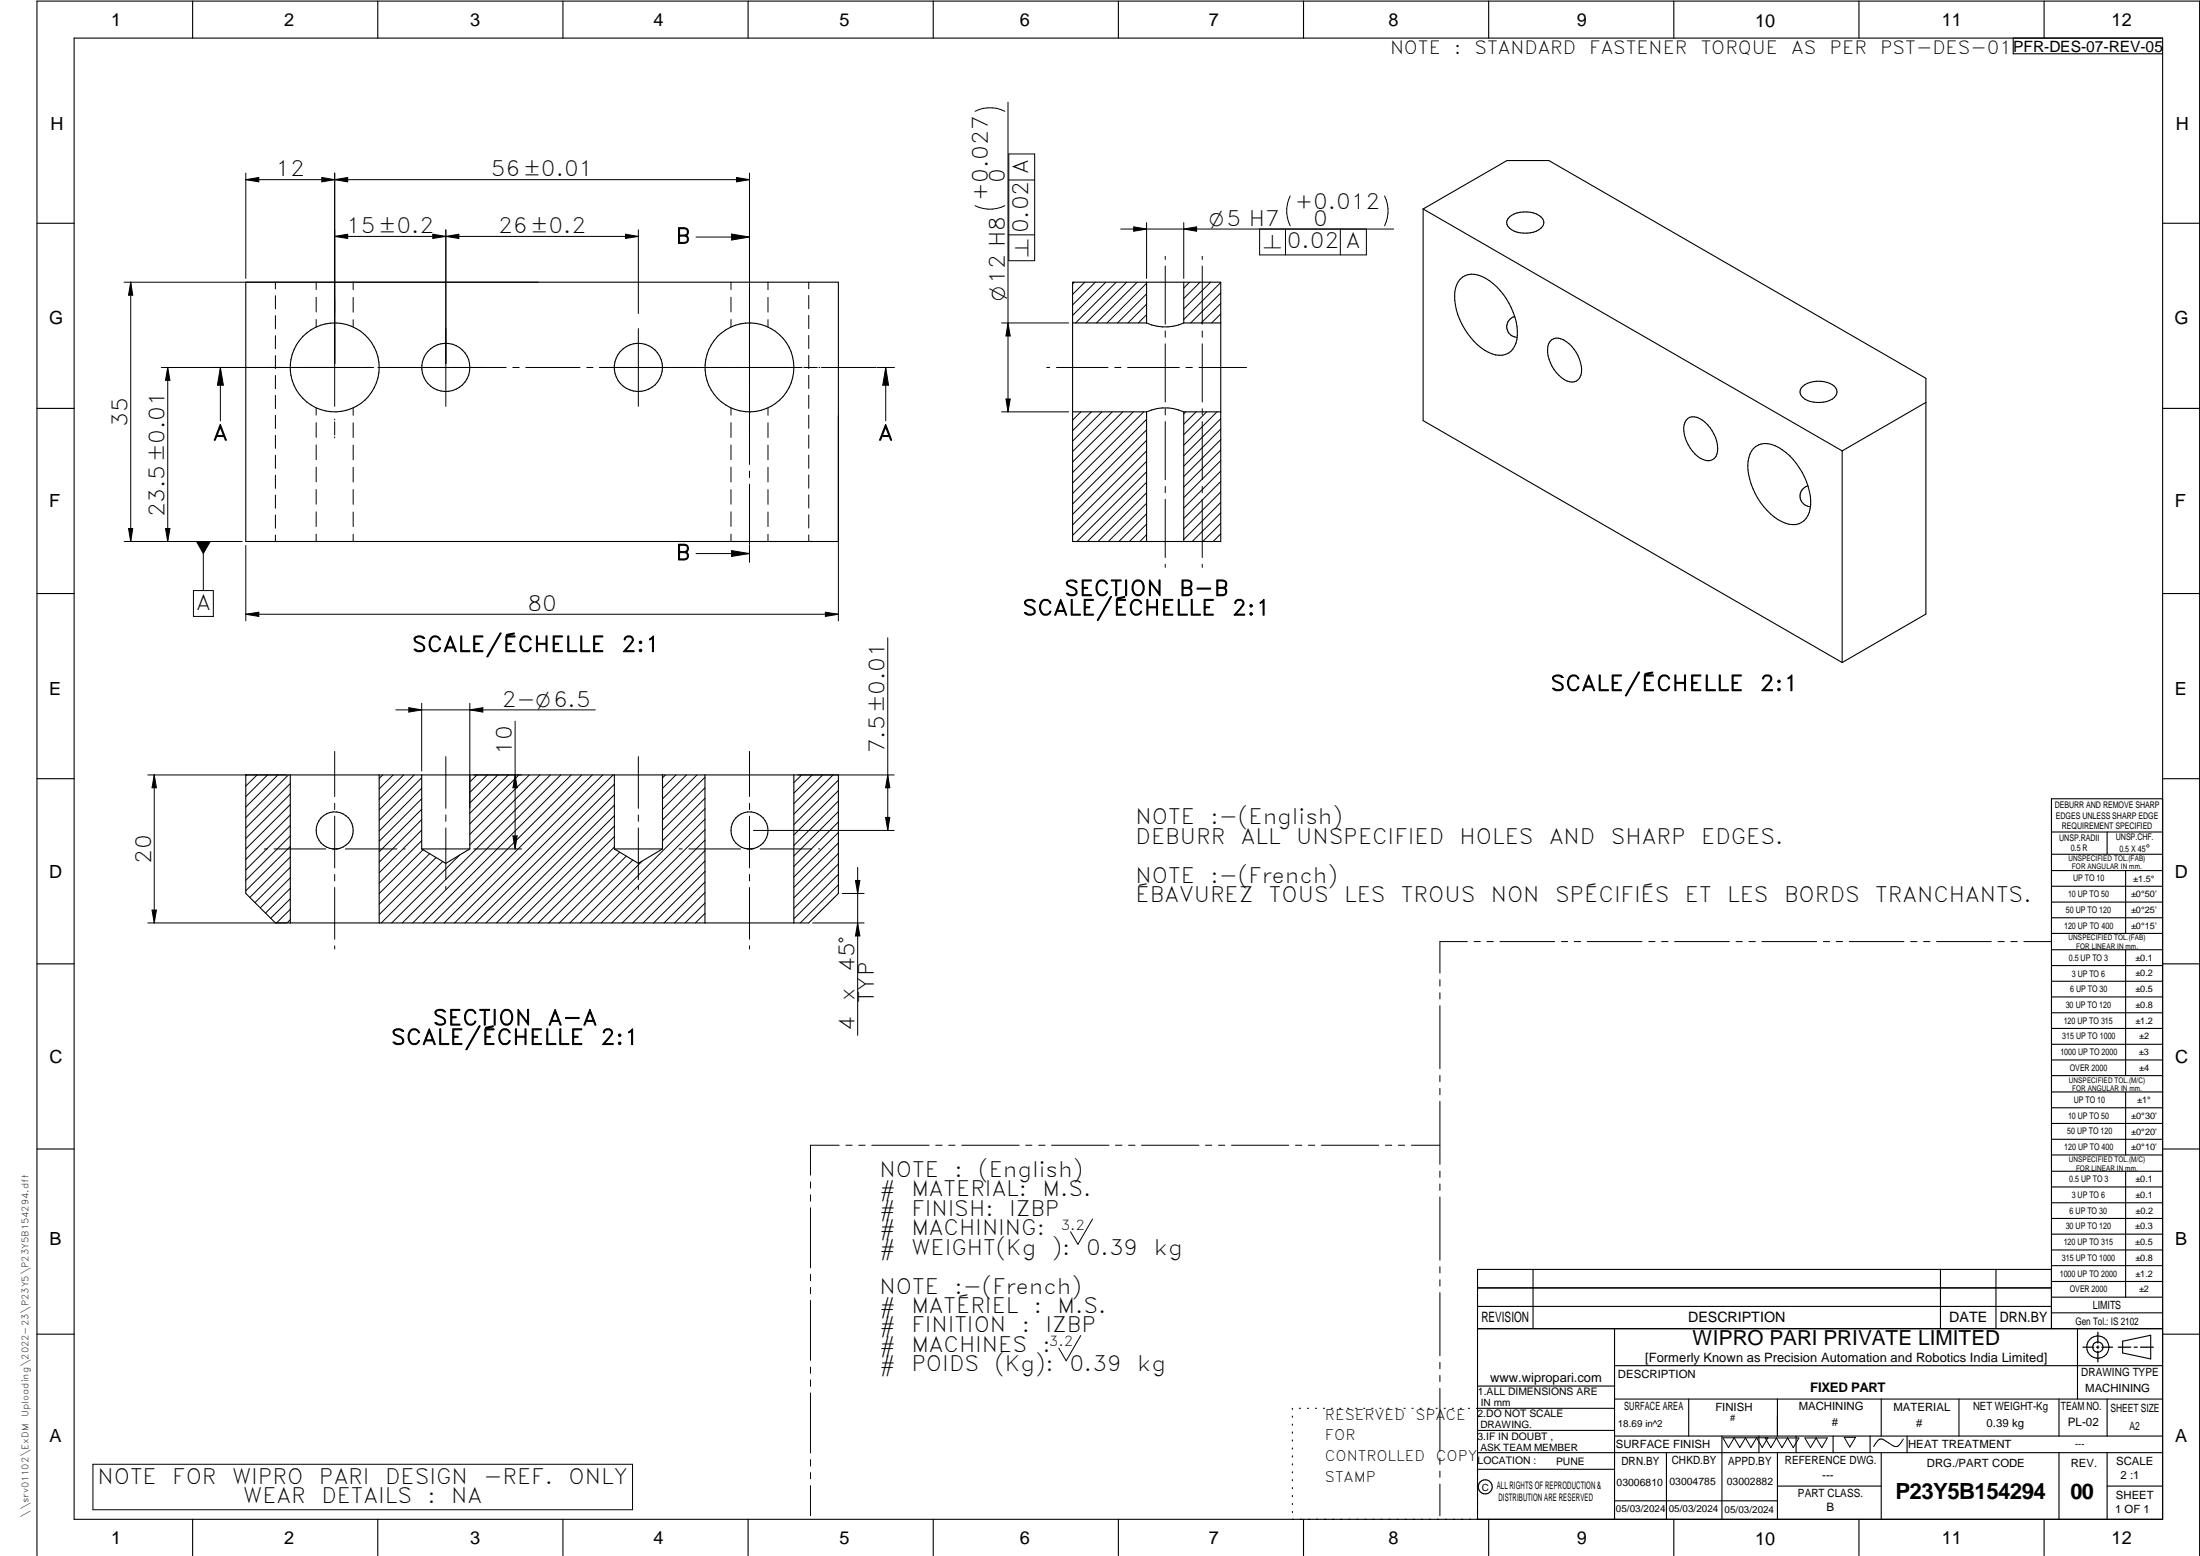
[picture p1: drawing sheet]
<svg xmlns="http://www.w3.org/2000/svg" width="594mm" height="420mm" viewBox="0 0 594 420" stroke-linecap="round" stroke-linejoin="round" font-family="sans-serif">
<g fill="none" stroke="#000" stroke-width=".3">
<path d="M20 10.3h564v400h-564zM52 .3v10M102 .3v10M152 .3v10M202 .3v10M252 .3v10M302 .3v10M352 .3v10M402 .3v10M452 .3v10M502 .3v10M543.6 10.3v4.2h40.4"/>
<path d="M552 .3v10M384.3 56.4l113.2 65.4M384.3 56.4v57.2l113.2 65.3M384.3 56.4l22.6-13.1h11.3l101.9 58.9v63.6l-22.6 13.1M407.6 58.6a7.1 7.1 0 0 1 9 .5 2.02 2.02 0 0 1-1 2.9 7.5 7.5 0 0 1-8-.4 1.86 1.86 0 0 1 0-3zM10 60.3h10M66.4 76.2h160v70h-160zM289.6 76.2h40v70h-40zM309.6 76.2v11M319.7 76.2v11M394.3 75.4a5.3 5.3 0 0 1 6.8-.3 18.4 18.4 0 0 1 8.6 15.5 4.9 4.9 0 0 1-4.9 5.3 12 12 0 0 1-8.6-5.9 16 16 0 0 1-3.1-12.2l.3-.9zM584 60.3h10"/>
<path d="M289.6 87.2h20M309.6 87.2a12.2 12.2 0 0 0 10.1 0M319.7 87.2h9.9M409 85.5a2.89 2.89 0 0 0-2.1 3.1 2.89 2.89 0 0 0 2.8 2.5M419 91.8a3.3 3.3 0 0 1 3.9 .4 9.5 9.5 0 0 1 4 9.1 2.74 2.74 0 0 1-4.5 1.2 9.7 9.7 0 0 1-4.4-9l.2-.7zM10 110.3h10M289.6 111.2h20M309.6 111.2v35M319.7 111.2v35M319.7 111.2h9.9M319.7 111.2a12.2 12.2 0 0 0-10.1 0M455.8 113a3.4 3.4 0 0 1 3.9 .5 9.7 9.7 0 0 1 3.9 9.1 2.53 2.53 0 0 1-3.7 1.5 9.6 9.6 0 0 1-5.1-9.4l.5-1.2z"/>
<path d="M486.8 104.3a7.3 7.3 0 0 1 8.5 0 2.23 2.23 0 0 1 .6 2.3 2.23 2.23 0 0 1-1.8 1.5 7.6 7.6 0 0 1-7.3-.8 1.86 1.86 0 0 1 0-3zM520.1 108.7l-22.6 13.1M584 110.3h10M473.5 121.1a5.3 5.3 0 0 1 6.8-.2 18.4 18.4 0 0 1 8.6 15.4 5.1 5.1 0 0 1-4 5.3 10.1 10.1 0 0 1-7.7-3.8 18.3 18.3 0 0 1-5.1-13.3 6.2 6.2 0 0 1 1.4-3.4zM488.2 131.2a2.89 2.89 0 0 0-2.1 3.1 2.89 2.89 0 0 0 2.8 2.6M497.5 121.8v57.1M10 160.3h10M584 160.3h10M10 210.3h10M66.4 209.3h160v32l-8 7.9h-144l-8-7.9zM78.4 209.3v39.9M102.4 209.3v39.9"/>
<path d="M113.9 209.3v19.9M126.9 209.3v19.9M165.9 209.3v19.9M178.9 209.3v19.9M190.4 209.3v39.9M214.4 209.3v39.9M584 215.7h-30v143.1M584 210.3h10M113.9 229.2h13M113.9 229.2l6.5 3.9 6.5-3.9M165.9 229.2l6.5 3.9 6.5-3.9M165.9 229.2h13"/>
<path d="M554 224.7h30M554 230.7h30M554 235.1h30M554 239.3h30M569 224.7v6M574 235.1v17M554 243.6h30M554 247.8h30M554 252.1h30M554 256.5h30M574 256.5v33.9M10 260.3h10"/>
<path d="M554 260.7h30M554 265h30M554 269.2h30M554 273.5h30M554 277.7h30M584 260.3h10M554 282h30M554 286.2h30M554 290.4h30M554 294.9h30M554 299.1h30M574 294.9v17"/>
<path d="M10 310.3h10M554 303.4h30M554 307.6h30M554 311.9h30M554 316.3h30M574 316.3v34M584 310.3h10M554 320.5h30M554 324.8h30M554 329h30M554 333.2h30M554 337.5h30"/>
<path d="M399 358.8h185M399 352.8h155M399 347.8h155M414 342.8v16M436 358.8v51.5M524 342.8v16M539 342.8v16M554 341.8h30M554 346h30M554 350.3h30M554 354.5h30M554 342.8h-155v67.5"/>
<path d="M561 358.8v19M10 360.3h10M399 374.3h37M436 368.8h148M436 377.8h148M456 377.8v10M480 377.8v10M508 377.8v10M529 377.8v10M556 377.8v10M569 377.8v10M573.2 362.2l7.6-1.6v6.3l-7.6-1.6z"/>
<path d="M584 360.3h10M349 380.3v.3M349 382.4v.3M349 384.6v.3M349 386.7v.3M349 388.8v.3M349 391v.3M349 393.1v.3M349 395.3v.3M349 397.4v.3M349 399.5v.3M350.9 380.3h.2"/>
<path d="M353.1 380.3h.2M355.2 380.3h.3M357.4 380.3h.3M359.6 380.3h.3M361.7 380.3h.3M363.9 380.3h.3M366.1 380.3h.3M368.3 380.3h.2M370.4 380.3h.3M372.6 380.3h.3M374.8 380.3h.3M376.9 380.3h.4"/>
<path d="M379.1 380.3h.3M381.3 380.3h.3M383.4 380.3h.4M385.6 380.3h.3M387.8 380.3h.3M390 380.3h.3M392.2 380.3h.3M394.3 380.3h.3M396.5 380.3h.3M398.7 380.3h37.3M399 386.2h37M399 396.7h37"/>
<path d="M436 387.8h148M450 392.3v18M465 387.8v22.5M475 387.8v4.5M480 392.3v18M485 387.8v4.5M495 387.8v4.5M505 387.8v4.5M508 392.3v18M515 387.8v4.5M556 392.3v18M569 392.3v18"/>
<path d="M584 392.3h-185M52 410.3v9.7M102 410.3v9.7M152 410.3v9.7M202 410.3v9.7M252 410.3v9.7M302 410.3v9.7M349 401.7v.3M349 403.8v.4M349 406v.3M349 408.1v.3M352 410.3v9.7"/>
<path d="M402 410.3v9.7M436 405.3h44M452 410.3v9.7M480 401.3h28M502 410.3v9.7M552 410.3v9.7M569 401.3h15M10 420v-419.7h584v419.7"/>
<circle cx="90.4" cy="99.2" r="12"/>
<circle cx="120.4" cy="99.2" r="6.5"/>
<circle cx="172.4" cy="99.2" r="6.5"/>
<circle cx="202.4" cy="99.2" r="12"/>
<circle cx="90.4" cy="224.2" r="5"/>
<circle cx="202.4" cy="224.2" r="5"/>
<circle cx="566.5" cy="363.8" r="2.99"/>
<circle cx="566.5" cy="363.7" r="1.41"/>
<circle cx="401.1" cy="401.5" r="1.9"/>
</g>
<path d="M566.5 359.7v3M562.5 363.8h2.9M566.1 363.8h.7M566.5 363.4v.7M566.5 364.9v2.8M567.6 363.8h2.9M572 363.8h3.4M576.3 363.8h.8M578 363.8h3.5" fill="none" stroke="#000" stroke-width=".34"/>
<g fill="none" stroke="#000" stroke-width=".27">
<path d="M263.3 30.1a9 9 0 0 1 8 0M272.2 27.6v83.6M66.4 46.7v28.5M66.4 48.5l3.5-.6v1.2zM66.4 48.5h136M86.9 47.9v1.2l7-1.2v1.2zM90.4 46.7v63M198.9 47.9l3.5 .6-3.5 .6zM202.4 46.7v78.7M271.3 55.5a9 9 0 0 1-8 0M272.4 48.6h7M272.4 41.6h7v28.8h-7z"/>
<path d="M348.4 52.9a9 9 0 0 0 0 8.1M373.9 52.9a9 9 0 0 1 0 8.1M33.5 76.2h111.8M35.3 76.2l.5 3.5h-1.1zM35.3 76.2v70M74.4 76.2v1.8M74.4 79.8v3.6M85.4 76.2v2M90.4 63.8l3.5-.6v1.2zM90.4 63.8h82M95.4 76.2v2M116.9 63.2l3.5 .6-3.5 .6z"/>
<path d="M120.4 62.1v47.6M120.4 63.8l3.5-.6v1.2zM168.9 63.2l3.5 .6-3.5 .6zM172.4 62.1v22.6M188 64h14.4M197.4 76.2v2M197.6 63.2l4.8 .8-4.8 .8zM207.4 76.2v2M218.4 76.2v1.8M218.4 79.8v3.6M272.4 63.4h7M290.1 76.2l-.5 .5"/>
<path d="M292.9 76.2l-3.3 3.3M295.8 76.2l-6.2 6.1M298.6 76.2l-9 9M301.4 76.2l-11 11M302.6 61.8h73.7M304.2 76.2l-11 11M306.1 61.3l3.5 .5-3.5 .6zM307.1 76.2l-11 11M309.6 79.3l-7.9 7.9M309.6 76.5l-10.7 10.7M309.6 60.1v15.1M314.7 69.2v.9"/>
<path d="M314.7 71.8v15.7M319.7 61.8l3.4-.5v1.1zM319.7 60.1v15.1M321.2 76.2l-1.5 1.6M324.1 76.2l-4.4 4.4M324.6 69.2v.9M324.6 71.8v15.7M326.9 76.2l-7.2 7.2M329.6 76.3l-9.9 10M329.6 79.1l-8.1 8.1M347.1 61.8v7M361.9 61.8v7"/>
<path d="M369 61.8v7h-28.9v-7M45.3 99.2l.6 3.5h-1.2zM45.3 99.2v47M59.5 99.2l.8 4.8h-1.6zM59.5 99.2v14.4M74.4 85.2v3.6M74.4 90.6v3.5M74.4 96v3.6M85.4 80.3v3.9M85.4 86.3v2M95.4 80.3v4M95.4 86.3v2"/>
<path d="M100.9 99.2h-57.3M102.1 99.2h34.6M138.5 99.2h1.7M142 99.2h14.6M158.4 99.2h1.7M161.9 99.2h54.7M172.4 88.7v21M197.4 80.3v3.9M197.4 86.3v2M207.4 80.3v4M207.4 86.3v2M217.1 99.2h3.6"/>
<path d="M218.4 85.2v3.5M218.4 90.6v3.5M218.4 96v3.5M221.1 99.2h.3M221.8 99.2h14.7M236.8 99.2h4.7M239.2 99.2l.7 4.8h-1.5zM239.2 99.2v14.4M270.5 87.2h18.1M272.2 87.2l.6 3.5h-1.2zM282.7 99.2h.8M285.3 99.2h13.9"/>
<path d="M301 99.2h1.7M304.5 99.2h14M309.6 85l-2.2 2.2M309.6 82.1l-5 5.1M314.7 89.4v1.7M314.7 92.8v15.7M320.2 99.2h1.8M323.8 99.2h12.8M324.6 89.4v1.7M324.6 92.8v15.7M329.6 84.8l-2.4 2.4M329.6 82l-5.2 5.2"/>
<path d="M74.4 101.4v3.5M74.4 106.8v3.5M74.4 112.1v3.6M74.4 117.6v3.5M85.4 110.2v1.9M85.4 114.1v4M90.4 113.2v.2M90.4 113.9v3.6M90.4 118v.2M95.4 110.2v1.9M95.4 114.2v4M197.4 110.2v1.9"/>
<path d="M197.4 114.1v4M207.4 110.2v1.9M207.4 114.2v4M218.4 101.3v3.6M218.4 106.7v3.6M218.4 112.1v3.6M218.4 117.5v3.5M226.4 112.3v55.3M270.5 111.2h18.1M271.6 107.7h1.2l-.6 3.5zM291.9 111.2l-2.3 2.3M294.7 111.2l-5.1 5.1"/>
<path d="M297.6 111.2l-8 7.9M300.3 111.2l-10.7 10.7M303.2 111.2l-13.6 13.6M306 111.2l-16.4 16.4M308.9 111.2l-19.3 19.2M309.6 116.1l-20 20M309.6 113.2l-20 20.1M309.6 118.9l-20 20M314.7 110.4v1.7M314.7 113.8v15.7M320.2 111.2l-.5 .6M323 111.2l-3.3 3.4"/>
<path d="M324.6 110.4v1.7M324.6 113.8v15.7M325.8 111.2l-6.1 6.2M328.6 111.2l-8.9 9M329.6 115.9l-9.9 10M329.6 113.1l-9.9 10M329.6 118.7l-9.9 10M74.4 122.9v3.6M74.4 128.3v3.6M74.4 133.7v3.5M74.4 139.1v3.5M85.4 120.1v4"/>
<path d="M85.4 126.2v3.9M85.4 132.2v3.9M85.4 138.2v4M95.4 120.2v4M95.4 126.2v4M95.4 132.2v4M95.4 138.3v3.9M197.4 120.1v4M197.4 126.2v3.9M197.4 132.2v3.9M197.4 138.2v4M202.4 127.2v1.7"/>
<path d="M202.4 130.7v16.1M207.4 120.2v4M207.4 126.2v4M207.4 132.2v4M207.4 138.3v3.9M218.4 122.9v3.5M218.4 128.3v3.5M218.4 133.6v3.6M218.4 139v3.6M309.6 138.7l-7.5 7.5M309.6 135.9l-10.3 10.3M309.6 133.1l-13.1 13.1"/>
<path d="M309.6 130.2l-15.9 16M309.6 127.4l-18.8 18.8M309.6 124.6l-20 20M309.6 121.8l-20 19.9M314.7 131.4v1.7M314.7 134.8v15.7M324.6 131.4v1.7M324.6 134.8v15.7M329.6 138.5l-7.7 7.7M329.6 121.5l-9.9 10M329.6 130l-9.9 10M329.6 135.7l-9.9 10"/>
<path d="M329.6 124.4l-9.9 10M329.6 127.2l-9.9 10M329.6 132.8l-9.9 10M33.5 146.2h31.9M34.7 142.7h1.1l-.5 3.5zM44.7 142.7h1.2l-.6 3.5zM52.2 159.5h5.4v7h-5.4zM54.9 146.2v13.3M66.4 147.3v20.3M74.4 144.5v1.7M85.4 144.2v2M95.4 144.3v1.9"/>
<path d="M188 149.5h14.4M197.4 144.2v2M197.6 148.7l4.8 .8-4.8 .7zM202.4 147.1v4.7M207.4 144.3v1.9M218.4 144.4v1.8M309.6 144.4l-1.8 1.8M309.6 141.5l-4.6 4.7M314.7 152.4v.8M324.6 152.4v.8M329.6 144.1l-2 2.1M329.6 141.4l-4.8 4.8"/>
<path d="M66.4 165.9l3.5-.6v1.2zM66.4 165.9h160M222.9 165.3l3.5 .6-3.5 .6zM239.7 172.2v52M106.9 191.7h53.8M110.4 191.1l3.5 .6-3.5 .6zM113.9 189.9v18.3M126.9 191.7l3.5-.6v1.2zM126.9 189.9v28.3M139.1 194.7v34.5M39.9 209.3h37.4M41.6 209.3l.6 3.4h-1.1z"/>
<path d="M41.6 209.3v39.9M66.6 209.3l-.2 .1M69.4 209.3l-3 3M72.3 209.3l-5.9 5.8M75.1 209.3l-8.7 8.6M77.9 209.3l-11.5 11.5M78.4 211.6l-12 12M78.4 214.4l-12 12M78.4 217.3l-12 11.9M90.4 202.9v12.2M90.4 216.9v1.7M103.4 209.3l-1 .9"/>
<path d="M106.2 209.3l-3.8 3.7M109 209.3l-6.6 6.6M111.8 209.3l-9.4 9.4M113.9 210l-11.5 11.5M113.9 212.9l-11.5 11.5M113.9 215.7l-11.5 11.5M113.9 218.5l-11.5 11.5M120.4 204.3v14M127.9 209.3h12.9M128.8 209.3l-1.9 1.9M131.6 209.3l-4.7 4.7M134.4 209.3l-7.5 7.5"/>
<path d="M137.3 209.3l-10.4 10.3M139.1 209.3l.6 3.4h-1.2zM140.1 209.3l-13.2 13.2M143 209.3l-16.1 16M145.8 209.3l-18.9 18.8M148.6 209.3l-40 39.9M151.4 209.3l-39.9 39.9M154.3 209.3l-40 39.9M157.1 209.3l-40 39.9M159.9 209.3l-40 39.9M162.8 209.3l-40 39.9M165.6 209.3l-40 39.9"/>
<path d="M165.9 211.8l-37.5 37.4M165.9 214.6l-34.7 34.6M165.9 217.4l-31.8 31.8M172.4 204.3v14M179.7 209.3l-.8 .8M182.5 209.3l-3.6 3.6M185.4 209.3l-6.5 6.4M188.2 209.3l-9.3 9.3M190.4 209.9l-11.5 11.5M190.4 212.7l-11.5 11.5M190.4 215.6l-11.5 11.4M190.4 218.4l-30.9 30.8"/>
<path d="M202.4 202.9v12.2M202.4 216.9v1.7M215.4 209.3h26.1M216.5 209.3l-2.1 2M219.3 209.3l-4.9 4.9M222.2 209.3l-7.8 7.7M225 209.3l-10.6 10.5M226.4 210.7l-12 12M226.4 213.5l-12 12M226.4 216.3l-12 12M226.4 219.2l-12 11.9M239.7 209.3l.6 3.4h-1.2z"/>
<path d="M71.4 229.2h.8M74 229.2h14M78.4 231.4l-10.9 10.9M78.4 220l-12 12.1M78.4 222.9l-12 12M78.4 225.7l-12 12M78.4 228.6l-12 11.9M78.4 234.2l-9.5 9.5M78.4 239.9l-6.7 6.6M78.4 237l-8.1 8.2M89.7 229.2h1.8M90.4 220.4v14"/>
<path d="M90.4 236.1v1.8M90.4 239.6v14M93.3 229.2h13.9M109 229.2h.4M113.9 221.3l-11.5 11.5M113.9 224.2l-11.5 11.5M113.9 227l-11.5 11.5M114.3 229.4l-11.9 11.9M116 230.5l-13.6 13.6M117.8 231.6l-15.4 15.4M119.5 232.6l-16.6 16.6M120.4 220v1.8"/>
<path d="M120.4 223.6v13.9M120.4 239.3v.9M124.1 230.9l-18.3 18.3M127.9 229.2h12.9M138.5 225.7h1.2l-.6 3.5zM165.9 228.7l-20.5 20.5M165.9 220.3l-29 28.9M165.9 223.1l-26.2 26.1M165.9 225.9l-23.4 23.3M167.3 230.1l-19.1 19.1M169.1 231.2l-18.1 18M170.9 232.2l-17 17"/>
<path d="M172.4 220v1.8M172.4 223.6v13.9M172.4 239.3v.9M173.4 232.5l-16.7 16.7M183.4 229.2h.8M186 229.2h14M190.4 221.2l-28.1 28M190.4 224l-25.2 25.2M190.4 226.9l-22.4 22.3M190.4 229.7l-19.5 19.5M190.4 232.5l-16.8 16.7M190.4 235.3l-13.9 13.9"/>
<path d="M190.4 238.2l-11.1 11M201.8 229.2h1.6M202.4 220.4v14M202.4 236.1v1.8M202.4 239.6v14M203.4 224.2h38.1M205.3 229.2h13.9M221 229.2h.4M226.4 238.9l-10.3 10.3M226.4 222l-12 12M226.4 224.8l-12 12M226.4 227.6l-12 12"/>
<path d="M226.4 230.5l-12 11.9M226.4 233.3l-12 12M226.4 236.1l-12 12M231 237.7h1.2l-.6 3.6zM231.6 234.2v45.4M239.1 220.7h1.2l-.6 3.5zM39.9 249.2h37.4M41.1 245.7h1.1l-.6 3.5zM78.4 248.3l-.9 .9M78.4 242.7l-5.3 5.2M78.4 245.5l-3.7 3.7M90.4 255.4v.8"/>
<path d="M190.4 246.6l-2.6 2.6M190.4 243.8l-5.4 5.4M190.4 241l-8.2 8.2M202.4 255.4v.8M219.4 249.2h13.9M227.5 241.3h5.8M231.6 249.2l.6 3.5h-1.2zM396.2 254.3h-7.4v8.5M398.1 254.3h1.6M401.5 254.3h1.8M405 254.3h14.8M421.6 254.3h1.7"/>
<path d="M425.1 254.3h1.7M428.6 254.3h14.8M445.2 254.3h1.7M448.7 254.3h1.7M452.2 254.3h14.8M468.8 254.3h1.7M472.3 254.3h1.7M475.8 254.3h14.8M492.4 254.3h1.7M495.8 254.3h1.8M499.4 254.3h14.7M516 254.3h1.6"/>
<path d="M519.4 254.3h1.8M522.9 254.3h14.8M539.5 254.3h1.7M543 254.3h1.7M546.5 254.3h7.4M388.8 264.5v1.8M388.8 268.1v1.6M388.8 271.6v17M388.8 290.4v1.7M388.8 293.9v1.7M388.8 297.4v17M218.9 319.2v1.6"/>
<path d="M226.6 309.2h-7.7v8.1M228.4 309.2h1.7M231.9 309.2h1.7M235.4 309.2h15.5M252.7 309.2h1.7M256.2 309.2h1.7M259.7 309.2h15.5M277 309.2h1.7M280.5 309.2h1.7M284 309.2h15.5M301.2 309.2h1.8M304.8 309.2h1.7"/>
<path d="M308.3 309.2h15.5M325.5 309.2h1.7M329.1 309.2h1.6M332.6 309.2h15.4M349.8 309.2h1.7M353.3 309.2h1.7M356.8 309.2h15.5M374.1 309.2h1.7M377.6 309.2h1.7M381.1 309.2h7.7M388.8 316.2v1.7M388.8 319.7v1.7"/>
<path d="M218.9 322.6v1.8M218.9 326.1v16.2M295 329.2l-3.9 6.8-2-3.4M388.8 323.2v17.1M218.9 344.1v1.8M218.9 347.6v1.7M218.9 351.2v16.1M388.8 342.1v1.6M388.8 345.6v1.7M388.8 349v17.1M218.9 369.1v1.7M218.9 372.6v1.8"/>
<path d="M218.9 376.1v16.2M291.8 360.6l-3.9 6.9-2-3.5M388.8 367.9v1.7M388.8 371.4v1.7M388.8 374.9v17M25.1 395.4h145.7v12.3h-145.7zM218.9 394.1v1.8M218.9 397.6v1.7M388.8 393.7v1.7M388.8 397.2v1.7M465.2 388.2h12.2l-1.5 2.7-1.6-2.7-1.5 2.7-1.5-2.7-1.5 2.7-1.5-2.7-1.5 2.7zM476.7 388.3h9.1l-1.6 2.6-1.5-2.6-1.5 2.6-1.5-2.6-1.5 2.6z"/>
<path d="M487.4 388.3h6l-1.5 2.6-1.5-2.6-1.5 2.6zM498 388.1h3.1l-1.6 2.6zM514 388.6l-1.1 1.5a1.2 1.2 0 0 1-1.8 .3l-1.8-1.2a1.55 1.55 0 0 0-1.6-.6 1.55 1.55 0 0 0-1.2 1.1l-.5 .9M218.9 401.2v8.1M388.8 400.7v8.6"/>
</g>
<g fill="#000">
<path d="M66.4 48.5l3.5-.6v1.2zM86.9 47.9l3.5 .6-3.5 .6zM90.4 48.5l3.5-.6v1.2zM198.9 47.9l3.5 .6-3.5 .6zM35.3 76.2l.5 3.5h-1.1zM90.4 63.8l3.5-.6v1.2zM116.9 63.2l3.5 .6-3.5 .6zM120.4 63.8l3.5-.6v1.2zM168.9 63.2l3.5 .6-3.5 .6zM197.6 63.2l4.8 .8-4.8 .8zM306.1 61.3l3.5 .5-3.5 .6zM319.7 61.8l3.4-.5v1.1z"/>
<path d="M272.2 87.2l.6 3.5h-1.2zM45.3 99.2l.6 3.5h-1.2zM59.5 99.2l.8 4.8h-1.6zM239.2 99.2l.7 4.8h-1.5zM271.6 107.7h1.2l-.6 3.5zM34.7 142.7h1.1l-.5 3.5zM44.7 142.7h1.2l-.6 3.5zM52.9 146.2h4l-2 3.5zM197.6 148.7l4.8 .8-4.8 .7zM66.4 165.9l3.5-.6v1.2zM222.9 165.3l3.5 .6-3.5 .6zM110.4 191.1l3.5 .6-3.5 .6z"/>
<path d="M126.9 191.7l3.5-.6v1.2zM41.6 209.3l.6 3.4h-1.1zM139.1 209.3l.6 3.4h-1.2zM239.7 209.3l.6 3.4h-1.2zM138.5 225.7h1.2l-.6 3.5zM231 237.7h1.2l-.6 3.6zM239.1 220.7h1.2l-.6 3.5zM41.1 245.7h1.1l-.6 3.5zM231.6 249.2l.6 3.5h-1.2z"/>
</g>
<text font-size="6" x="511.8" y="404.8">P23Y5B154294</text>
<text font-size="5.9" x="559.1" y="404.7">00</text>
<g font-size="5.7">
<text x="74.4" y="47.6">12</text>
<text x="132.5" y="47.6">56±0.01</text>
<text x="271.3" y="49.3" transform="rotate(-90 271.3 49.3)">0</text>
<text x="266.8" y="54.3" transform="rotate(-90 266.8 54.3)">+0.027</text>
<text x="349.6" y="56.4">+0.012</text>
<text x="93.5" y="62.9">15±0.2</text>
<text x="134.5" y="62.9">26±0.2</text>
<text x="182.4" y="65.7">B</text>
<text x="277.7" y="63" transform="rotate(-90 277.7 63)">0.02 A</text>
<text x="354.6" y="61">0</text>
<text x="347.5" y="67.1">0.02 A</text>
<text x="34.4" y="115.2" transform="rotate(-90 34.4 115.2)">35</text>
<text x="57.5" y="118.9">A</text>
<text x="237.1" y="118.9">A</text>
<text x="44.4" y="139.7" transform="rotate(-90 44.4 139.7)">23.5±0.01</text>
<text x="182.4" y="151.2">B</text>
<text x="287.4" y="160.9">SECTION</text>
<text x="318.4" y="160.9">B-B</text>
<text x="53" y="164.7">A</text>
<text x="142.4" y="165">80</text>
<text x="276.1" y="166.1">SCALE/ÉCHELLE</text>
<text x="332.7" y="166.1">2:1</text>
<text x="111.2" y="176">SCALE/ÉCHELLE</text>
<text x="167.8" y="176">2:1</text>
<text x="135.5" y="190.8">2-O6.5</text>
<text x="418.7" y="186.5">SCALE/ÉCHELLE</text>
<text x="475.2" y="186.5">2:1</text>
<text x="138.2" y="203.9" transform="rotate(-90 138.2 203.9)">10</text>
<text x="238.8" y="203.4" transform="rotate(-90 238.8 203.4)">7.5±0.01</text>
<text x="306.7" y="222.6">NOTE</text>
<text x="306.7" y="227.9">DEBURR</text>
<text x="326.8" y="222.6">:-(English)</text>
<text x="335.1" y="227.9">ALL</text>
<text x="350" y="227.9">UNSPECIFIED</text>
<text x="394.1" y="227.9">HOLES</text>
<text x="418.3" y="227.9">AND</text>
<text x="435" y="227.9">SHARP</text>
<text x="459.4" y="227.9">EDGES.</text>
<text x="40.8" y="233.2" transform="rotate(-90 40.8 233.2)">20</text>
<text x="306.7" y="238.4">NOTE</text>
<text x="326.8" y="238.4">:-(French)</text>
<text x="306.7" y="243.7">ÉBAVUREZ</text>
<text x="342.7" y="243.7">TOUS</text>
<text x="363" y="243.7">LES</text>
<text x="378.3" y="243.7">TROUS</text>
<text x="402.6" y="243.7">NON</text>
<text x="419.9" y="243.7">SPÉCIFIÉS</text>
<text x="455" y="243.7">ET</text>
<text x="466.4" y="243.7">LES</text>
<text x="481.8" y="243.7">BORDS</text>
<text x="506.4" y="243.7">TRANCHANTS.</text>
<text x="230.7" y="262.4" transform="rotate(-90 230.7 262.4)">45°</text>
<text x="230.7" y="270.2" transform="rotate(-90 230.7 270.2)">x</text>
<text x="236" y="270.9" transform="rotate(-90 236 270.9)">TYP</text>
<text x="116.9" y="276.8">SECTION</text>
<text x="147.9" y="276.8">A-A</text>
<text x="230.7" y="278.3" transform="rotate(-90 230.7 278.3)">4</text>
<text x="105.6" y="282.1">SCALE/ÉCHELLE</text>
<text x="162.2" y="282.1">2:1</text>
<text x="237.5" y="317.8">NOTE</text>
<text x="257.7" y="317.8">:</text>
<text x="264.1" y="317.8">(English)</text>
<text x="237.5" y="323">#</text>
<text x="246.1" y="323">MATERIAL:</text>
<text x="281.5" y="323">M.S.</text>
<text x="237.5" y="328.3">#</text>
<text x="246.1" y="328.3">FINISH:</text>
<text x="272.5" y="328.3">IZBP</text>
<text x="237.5" y="333.5">#</text>
<text x="246.1" y="333.5">MACHINING:</text>
<text x="237.5" y="338.8">#</text>
<text x="246.1" y="338.8">WEIGHT(Kg</text>
<text x="284" y="338.8">):</text>
<text x="293.3" y="338.8">0.39</text>
<text x="311.6" y="338.8">kg</text>
<text x="237.5" y="349.3">NOTE</text>
<text x="257.7" y="349.3">:-(French)</text>
<text x="237.5" y="354.5">#</text>
<text x="237.5" y="359.8">#</text>
<text x="246.1" y="359.8">FINITION</text>
<text x="246.1" y="354.5">MATÉRIEL</text>
<text x="275.9" y="359.8">:</text>
<text x="279.2" y="354.5">:</text>
<text x="282.3" y="359.8">IZBP</text>
<text x="285.6" y="354.5">M.S.</text>
<text x="237.5" y="365">#</text>
<text x="246.1" y="365">MACHINES</text>
<text x="281.5" y="365">:</text>
<text x="237.5" y="370.3">#</text>
<text x="246.1" y="370.3">POIDS</text>
<text x="268.5" y="370.3">(Kg):</text>
<text x="288.8" y="370.3">0.39</text>
<text x="307.1" y="370.3">kg</text>
<text x="26.3" y="400.6">NOTE</text>
<text x="46.5" y="400.6">FOR</text>
<text x="62.7" y="400.6">WIPRO</text>
<text x="86.1" y="400.6">PARI</text>
<text x="104" y="400.6">DESIGN</text>
<text x="130.5" y="400.6">-REF.</text>
<text x="153.5" y="400.6">ONLY</text>
<text x="65.7" y="405.9">WEAR</text>
<text x="86.8" y="405.9">DETAILS</text>
<text x="115.4" y="405.9">:</text>
<text x="121.8" y="405.9">NA</text>
</g>
<text font-size="5.6" x="457" y="363.2">WIPRO PARI PRIVATE LIMITED</text>
<g font-size="5.4">
<text x="326.5" y="61">O5 H7</text>
<text x="277.7" y="69.3" transform="rotate(-90 277.7 69.3)">n</text>
<text x="341.2" y="67.1">n</text>
<text x="271.3" y="81.4" transform="rotate(-90 271.3 81.4)">O12 H8</text>
</g>
<g font-size="4.9">
<text x="30" y="6.9">1</text>
<text x="76.7" y="6.9">2</text>
<text x="127" y="6.9">3</text>
<text x="176.5" y="6.9">4</text>
<text x="226.7" y="6.9">5</text>
<text x="275.4" y="6.9">6</text>
<text x="326.4" y="6.9">7</text>
<text x="375" y="6.9">8</text>
<text x="425.8" y="6.9">9</text>
<text x="473.9" y="7.3">10</text>
<text x="524.3" y="6.9">11</text>
<text x="570.2" y="6.9">12</text>
<text x="375.4" y="14.5">NOTE</text>
<text x="392.7" y="14.5">:</text>
<text x="398.2" y="14.5">STANDARD</text>
<text x="429.2" y="14.5">FASTENER</text>
<text x="459.2" y="14.5">TORQUE</text>
<text x="483.7" y="14.5">AS</text>
<text x="494.1" y="14.5">PER</text>
<text x="507.7" y="14.5">PST-DES-01</text>
<text x="13.6" y="35.1">H</text>
<text x="587.6" y="35.1">H</text>
<text x="13.2" y="87.5">G</text>
<text x="587.2" y="87.5">G</text>
<text x="13.2" y="137">F</text>
<text x="587.2" y="137">F</text>
<text x="13.2" y="187.6">E</text>
<text x="587.2" y="187.6">E</text>
<text x="13.2" y="237">D</text>
<text x="587.2" y="237">D</text>
<text x="13.4" y="287.1">C</text>
<text x="587.4" y="287.1">C</text>
<text x="13.4" y="336.2">B</text>
<text x="587.4" y="336.2">B</text>
<text x="13.4" y="389.3">A</text>
<text x="587.4" y="389.3">A</text>
<text x="30" y="416.9">1</text>
<text x="76.7" y="416.9">2</text>
<text x="127" y="416.9">3</text>
<text x="176.5" y="416.9">4</text>
<text x="226.7" y="416.9">5</text>
<text x="275.4" y="416.9">6</text>
<text x="326.4" y="416.9">7</text>
<text x="375" y="416.9">8</text>
<text x="425.8" y="416.9">9</text>
<text x="473.9" y="417.3">10</text>
<text x="524.3" y="416.9">11</text>
<text x="570.2" y="416.9">12</text>
</g>
<text font-size="4.2" x="543.6" y="14">PFR-DES-07-REV-05</text>
<g font-size="3.9">
<text x="400" y="357.1">REVISION</text>
<text x="455.9" y="357.1">DESCRIPTION</text>
<text x="526.4" y="357.1">DATE</text>
<text x="540" y="357.1">DRN.BY</text>
<text x="357.8" y="383.3">RESERVED</text>
<text x="382.3" y="383.3">SPACE</text>
<text x="357.8" y="388.9">FOR</text>
<text x="357.8" y="394.5">CONTROLLED</text>
<text x="387.8" y="394.5">COPY</text>
<text x="357.8" y="400">STAMP</text>
</g>
<g font-size="3.7">
<text x="286.4" y="332">3.2</text>
<text x="283.2" y="363.5">3.2</text>
</g>
<text font-size="3.6" x="488.8" y="375.8">FIXED PART</text>
<g font-size="3.5">
<text x="444.3" y="367.7">[Formerly Known as Precision Automation and Robotics India Limited]</text>
<text x="402.4" y="373.3">www.wipropari.com</text>
</g>
<g font-size="3.1">
<text x="565.1" y="353.5">LIMITS</text>
<text x="562" y="371.7">DRAWING TYPE</text>
<text x="436.9" y="372.1">DESCRIPTION</text>
<text x="563.1" y="375.9">MACHINING</text>
<text x="438.6" y="380.8">SURFACE AREA</text>
<text x="463.2" y="380.9">FINISH</text>
<text x="485.7" y="380.8">MACHINING</text>
<text x="511.3" y="380.9">MATERIAL</text>
<text x="532.8" y="380.7">NET WEIGHT-Kg</text>
<text x="556.5" y="380.7">TEAM NO.</text>
<text x="569.9" y="381.2">SHEET SIZE</text>
<text x="494.6" y="385.1">#</text>
<text x="517.4" y="385.3">#</text>
<text x="536.4" y="385.3">0.39 kg</text>
<text x="558.4" y="385.1">PL-02</text>
<text x="575" y="386.1">A2</text>
<text x="436.3" y="391">SURFACE FINISH</text>
<text x="437.8" y="395.5">DRN.BY</text>
<text x="451.4" y="395.4">CHKD.BY</text>
<text x="466.6" y="395.5">APPD.BY</text>
<text x="482" y="395.4">REFERENCE DWG.</text>
<text x="515.3" y="391.1">HEAT TREATMENT</text>
<text x="571.4" y="395.6">SCALE</text>
<text x="492.1" y="399.4">---</text>
<text x="520.4" y="396.2">DRG./PART CODE</text>
<text x="559.2" y="396.1">REV.</text>
<text x="572.6" y="399.5">2 :1</text>
<text x="485.5" y="404.3">PART CLASS.</text>
<text x="493.2" y="407.9">B</text>
<text x="571.4" y="404.7">SHEET</text>
<text x="571.2" y="408.4">1 OF 1</text>
</g>
<text font-size="3" x="579.5" y="230.1">°</text>
<g font-size="2.8">
<text x="560.4" y="357.7">Gen Tol.: IS 2102</text>
<text x="399.1" y="376.6">1.ALL DIMENSIONS ARE</text>
<text x="399" y="382.7">2.DO NOT SCALE</text>
<text x="399" y="388.7">3.IF IN DOUBT ,</text>
<text x="399" y="395.4">LOCATION :</text>
<text x="420.2" y="395.6">PUNE</text>
<text x="404.2" y="402">ALL RIGHTS OF REPRODUCTION &amp;</text>
<text x="436.5" y="401.2">03006810</text>
<text x="450.8" y="400.9">03004785</text>
<text x="466.3" y="401">03002882</text>
<text x="404.7" y="405.4">DISTRIBUTION ARE RESERVED</text>
</g>
<g font-size="2.7">
<text x="399.9" y="379.7">IN mm</text>
<text x="399.7" y="385.7">DRAWING.</text>
<text x="436.9" y="385.4">18.69 in^2</text>
<text x="399.7" y="391.8">ASK TEAM MEMBER</text>
<text x="400.1" y="402.5">C</text>
<text x="436.4" y="408.3">05/03/2024</text>
<text x="450.6" y="408.4">05/03/2024</text>
<text x="465.7" y="408.5">05/03/2024</text>
</g>
<g font-size="2.5">
<text x="554.9" y="218.3">DEBURR AND REMOVE SHARP</text>
<text x="555.2" y="221">EDGES UNLESS SHARP EDGE</text>
<text x="556.1" y="227.1">UNSP.RADII</text>
<text x="556.8" y="223.8">REQUIREMENT SPECIFIED</text>
<text x="571.4" y="226.9">UNSP.CHF.</text>
<text x="559.2" y="229.9">0.5 R</text>
<text x="572.3" y="230.1">0.5 X 45</text>
<text x="559.8" y="238">UP TO 10</text>
<text x="576.1" y="238.1">±1.5°</text>
<text x="558.5" y="242.2">10 UP TO 50</text>
<text x="575.5" y="242.3">±0°50'</text>
<text x="557.4" y="250.7">120 UP TO 400</text>
<text x="557.9" y="246.5">50 UP TO 120</text>
<text x="575.5" y="250.7">±0°15'</text>
<text x="575.5" y="246.5">±0°25'</text>
<text x="558.7" y="259.4">0.5 UP TO 3</text>
<text x="559.5" y="263.7">3 UP TO 6</text>
<text x="576.6" y="263.6">±0.2</text>
<text x="576.6" y="259.4">±0.1</text>
<text x="559" y="267.9">6 UP TO 30</text>
<text x="576.6" y="267.9">±0.5</text>
<text x="557.8" y="272.2">30 UP TO 120</text>
<text x="576.6" y="272.2">±0.8</text>
<text x="556.9" y="280.7">315 UP TO 1000</text>
<text x="557.3" y="276.4">120 UP TO 315</text>
<text x="576.6" y="276.4">±1.2</text>
<text x="577.7" y="280.7">±2</text>
<text x="556.4" y="284.9">1000 UP TO 2000</text>
<text x="577.6" y="284.9">±3</text>
<text x="558.9" y="289.2">OVER 2000</text>
<text x="577.7" y="289.3">±4</text>
<text x="560" y="297.9">UP TO 10</text>
<text x="577.1" y="297.9">±1°</text>
<text x="558.5" y="302.1">10 UP TO 50</text>
<text x="575.5" y="302.1">±0°30'</text>
<text x="557.4" y="310.6">120 UP TO 400</text>
<text x="558.2" y="306.3">50 UP TO 120</text>
<text x="575.5" y="310.6">±0°10'</text>
<text x="575.5" y="306.4">±0°20'</text>
<text x="558.8" y="319.2">0.5 UP TO 3</text>
<text x="559.4" y="323.4">3 UP TO 6</text>
<text x="576.6" y="319.2">±0.1</text>
<text x="576.6" y="323.5">±0.1</text>
<text x="558.9" y="327.7">6 UP TO 30</text>
<text x="576.7" y="327.7">±0.2</text>
<text x="557.8" y="332">30 UP TO 120</text>
<text x="576.6" y="332">±0.3</text>
<text x="556.8" y="340.5">315 UP TO 1000</text>
<text x="557.3" y="336.3">120 UP TO 315</text>
<text x="576.6" y="336.3">±0.5</text>
<text x="576.6" y="340.5">±0.8</text>
<text x="556.2" y="344.7">1000 UP TO 2000</text>
<text x="576.6" y="344.7">±1.2</text>
<text x="558.9" y="349">OVER 2000</text>
<text x="577.6" y="349">±2</text>
<text x="467.2" y="383.8">#</text>
<text x="560.4" y="390.7">---</text>
</g>
<g font-size="2.4">
<text x="7.7" y="382.7" transform="rotate(-90 7.7 382.7)">Uploading\2022-23\P23Y5\P23Y5B154294.dft</text>
<text x="7.7" y="409.8" transform="rotate(-90 7.7 409.8)">\\srv01102\ExDM</text>
</g>
<g font-size="2.1">
<text x="558.5" y="232.4">UNSPECIFIED TOL.(FAB)</text>
<text x="559.5" y="234.7">FOR ANGULAR IN mm.</text>
<text x="558.6" y="253.9">UNSPECIFIED TOL.(FAB)</text>
<text x="560.7" y="256.3">FOR LINEAR IN mm.</text>
<text x="558.7" y="292.3">UNSPECIFIED TOL.(M/C)</text>
<text x="559.6" y="294.7">FOR ANGULAR IN mm.</text>
<text x="558.7" y="313.7">UNSPECIFIED TOL.(M/C)</text>
<text x="560.6" y="316.1">FOR LINEAR IN mm.</text>
</g>
</svg>
